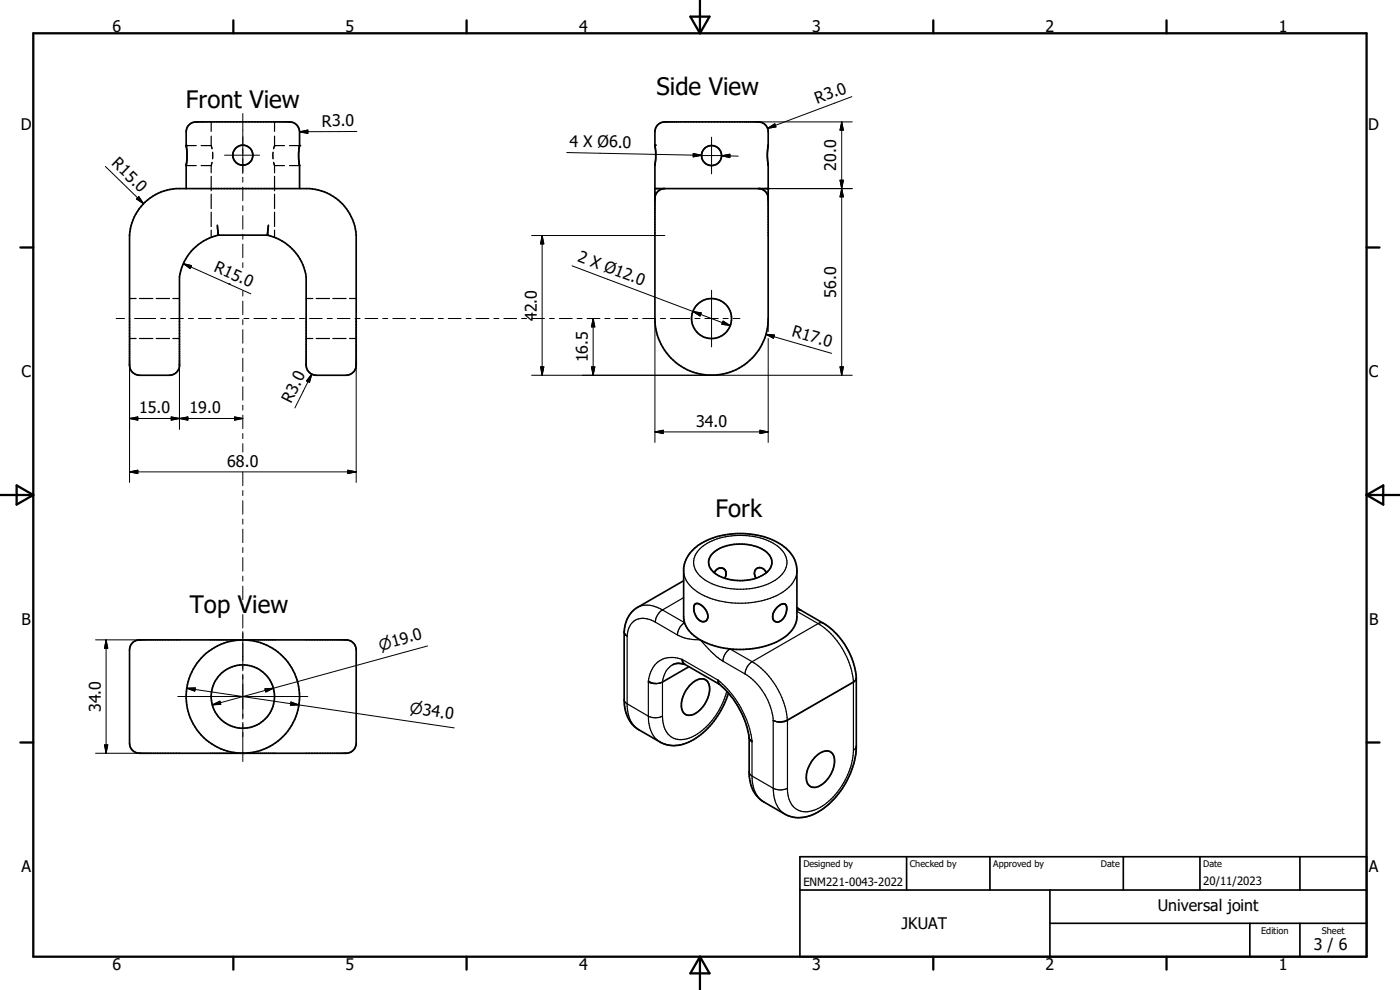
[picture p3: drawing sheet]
<svg xmlns="http://www.w3.org/2000/svg" width="297mm" height="210mm" viewBox="0 0 297 210" stroke-linecap="round" stroke-linejoin="round" font-family="sans-serif">
<g fill="none" stroke="#000" stroke-width=".36">
<path d="M39.5 30.9v-2.9a2.13 2.13 0 0 1 2.1-2.1h19.8a2.13 2.13 0 0 1 2.2 2.1l-.1 3-.2 1.6 .2 2.4 .1 5M39.5 30.9l.2 1.5-.2 7.6M39.5 35v.1M63.6 30.9h-.1M139.6 26.5l.6-.5 .8-.1h19.9a2.11 2.11 0 0 1 2.1 1.8v3.2l-.2 1.6 .2 2.5v32.6a12 12 0 0 1-12 12 12 12 0 0 1-12.1-12v-32.6l.2-1.5-.2-5.5 .2-.8zM30.4 43.3a10.8 10.8 0 0 1 7-3.3h28.2a10.6 10.6 0 0 1 10 9.8v27.7a2.17 2.17 0 0 1-2.2 2.1h-6.3a2.17 2.17 0 0 1-2.2-2.1v-18.8a10.6 10.6 0 0 0-8.2-8.8h-10.4a10.6 10.6 0 0 0-8.2 8.8v19.1a2.17 2.17 0 0 1-2.1 1.8h-6.4a2.13 2.13 0 0 1-2.1-2.1v-27.7a10.8 10.8 0 0 1 2.9-6.5zM46.1 47.8l.2 2.1M56.9 47.8l-.2 2.1M138.9 40h24.1M140.8 40a2.11 2.11 0 0 0-1.9 2.1M161.1 40a2.15 2.15 0 0 1 1.9 1.8M146.8 116.9a13.7 13.7 0 0 1 9.7-3.7 14 14 0 0 1 11.1 4 6 6 0 0 1 1.5 3.8v9.8a5.8 5.8 0 0 1-3.3 4.8 18.3 18.3 0 0 1-18.1-.4 5.7 5.7 0 0 1-2.7-4.1v-10.5a6.2 6.2 0 0 1 1.8-3.7z"/>
<path d="M151.2 117.4a9.8 9.8 0 0 1 10.1-1.1 3.2 3.2 0 0 1 2.3 3.9 5.9 5.9 0 0 1-5 2.9 8.8 8.8 0 0 1-7.6-2.1 2.46 2.46 0 0 1 .2-3.6zM28.1 136.4l.7-.5 .8-.2h43.8a2.17 2.17 0 0 1 2.2 2.2v19.8a2.17 2.17 0 0 1-2.2 2.1h-43.8a2.13 2.13 0 0 1-2.1-2.1v-19.8l.1-.8zM144.7 139.9l.4 .9 7.6 4.4M145 123.2l-9.8 5.7a6.2 6.2 0 0 0-2.8 5.2v14.3a7.1 7.1 0 0 0 3.1 6.4l4.5 2.6a6.9 6.9 0 0 0 7.2-.5 17.6 17.6 0 0 0 7.3-9.9M147.4 128.2a1.27 1.27 0 0 1 1.8 .5l.2 .3a1.83 1.83 0 0 1 .2 2.8 2.29 2.29 0 0 1-2.4-2.2v-.9zM151.5 121.5a1.3 1.3 0 0 1 1.2-1 1.3 1.3 0 0 1 1.3 .8v.7l-.3 .7M162.6 121.5a1.32 1.32 0 0 0-1.1-1.1 1.32 1.32 0 0 0-1.4 .7l-.1 .6 .4 1M164.8 128.9l.6-.5a.87 .87 0 0 1 1.1-.2 .87 .87 0 0 1 .4 1.1 2.7 2.7 0 0 1-2.1 2.7 1.52 1.52 0 0 1-.4-2.6zM169.1 128.9l5.5 3.3a13.4 13.4 0 0 1 3.8 3.4 15.4 15.4 0 0 1 3.3 8.2v14.8l-.3 2.3a17.1 17.1 0 0 1-1.8 4.8l-2 3.1a14.1 14.1 0 0 1-4.4 3.6 7 7 0 0 1-6.7 .3l-4.5-2.6a6.8 6.8 0 0 1-3.1-5.9v-7.7a19.1 19.1 0 0 0-6.4-11.6l-.1-.6M145.3 141l-1.6-.3-1 .3M146.2 141.4l-5.7 3.3M146.5 145.3a2.7 2.7 0 0 1 3.2-1 2.81 2.81 0 0 1 .7 3.1 5.5 5.5 0 0 1-4.2 4.3 1.7 1.7 0 0 1-1.6-1.8 6.5 6.5 0 0 1 1.9-4.6z"/>
<path d="M173 160.6a2.79 2.79 0 0 1 3.3-1.1 3.3 3.3 0 0 1 .3 4 5.3 5.3 0 0 1-3.9 3.5 1.89 1.89 0 0 1-1.6-2.5 6.8 6.8 0 0 1 1.9-3.9zM169.7 188.8h120.2M169.7 181.7h120.2v21.3h-120.2zM192.3 181.7v7.1M210 181.7v7.1M222.7 195.9h67.2M222.7 188.8v14.2M238.3 181.7v7.1M254.6 181.7v7.1M265.2 195.9v7.1M275.8 181.7v7.1M275.8 195.9v7.1"/>
<circle cx="51.5" cy="32.9" r="2.13"/>
<circle cx="151" cy="33" r="2.12"/>
<circle cx="151" cy="67.6" r="4.2"/>
<circle cx="51.5" cy="147.8" r="12"/>
<circle cx="51.5" cy="147.8" r="6.7"/>
</g>
<g fill="#000">
<circle cx="39.5" cy="30.9" r=".18"/>
<circle cx="41.6" cy="25.9" r=".18"/>
<circle cx="63.6" cy="30.9" r=".18"/>
<circle cx="138.9" cy="30.8" r=".18"/>
<circle cx="46.3" cy="49.9" r=".18"/>
<circle cx="56.7" cy="49.9" r=".18"/>
<circle cx="163" cy="40" r=".18"/>
</g>
<g fill="none" stroke="#000" stroke-width=".25">
<path d="M39.5 35.1h2.1M39.5 30.9h2.1M42.7 35.1h2.1v1.6M42.7 30.9h2.1M44.8 28.9v2l.2 .7M44.8 25.9v2M44.8 37.4v3.1M45 34.4l-.2 .7M45.1 32.3v1.4M57.9 32.3v1.4M58 34.4l.2 .6v1.7M58.2 35.1h2.2"/>
<path d="M58.2 30.9h.1M58.2 25.9v2M58.2 28.9v2.1l-.2 .6M58.2 37.4v3.1M58.2 30.9h2.2M61.4 35.1h2.2M61.4 30.9h2.2M44.8 41.2v3M44.8 45v3.1M44.8 48.8v1.5M58.2 41.2v3M58.2 45v3.1"/>
<path d="M58.2 48.8v1.5M27.5 71.8h1.4M27.5 63.3h1.4M29.6 71.8h2.8M29.6 63.3h2.8M33.1 71.8h2.9M33.1 63.3h2.9M36.7 71.8h1.4M36.7 63.3h1.4M64.9 71.8h1.5M64.9 63.3h1.5M67.1 71.8h2.8"/>
<path d="M67.1 63.3h2.8M70.6 71.8h2.8M70.6 63.3h2.8M74.1 71.8h1.5M74.1 63.3h1.5M148.5 116.4a12.8 12.8 0 0 1 9.8-2.8 10.9 10.9 0 0 1 7.9 3.5 3.9 3.9 0 0 1-1.3 5.7 14.8 14.8 0 0 1-15.7 0 3.9 3.9 0 0 1-.7-6.4zM132.4 134.1l.2 .4 .4 .4M132.4 133.9l.3 .8M133 134.9v15a5.8 5.8 0 0 0 2.5 4.9M135.2 128.9a5.3 5.3 0 0 1 5.3 .5M139 132l4.7 2.7M139 132a3.7 3.7 0 0 0-5.2 .5l-.5 1.1-.3 1.3"/>
<path d="M140.5 129.4l4.7 2.7a3.3 3.3 0 0 0-1.5 2.6M140.5 129.4a3.3 3.3 0 0 0-1.5 2.6M143.7 134.7l1 .4a10.5 10.5 0 0 0 3.8 .6l2.4 2.6 2.5 2M145 126.8l-4.5 2.6M145 121a6.2 6.2 0 0 0 3.9 5.1 18.6 18.6 0 0 0 17.2-.5 5.7 5.7 0 0 0 3-4.6M169.1 129.5h.8M169.1 129.7l4.5 2.6M173.6 132.3a16.7 16.7 0 0 1 7.5 12.3M173.6 132.3l-14 8.1M174.6 132.2l-.5-.1-.5 .2M132.4 148.4l.5 .8 4.6 2.7M137.5 144.7a3.5 3.5 0 0 0 2.8 .1"/>
<path d="M137.5 151.9a3.3 3.3 0 0 0 3 0M137.5 151.9a6.2 6.2 0 0 0 2.5 5.5M137.6 144.4a5 5 0 0 1 5.2-4.9l1.9 .4 7.7 4.4a20.7 20.7 0 0 1 7.1 12.8M137.6 144.4a2.95 2.95 0 0 0 2.7 .4M137.6 144.4l-.1 7.5M140.5 144.7l-.2 .1M140.5 144.7v7.2M142.7 141a4.6 4.6 0 0 0-2.2 3.7M153.4 140.3a3.3 3.3 0 0 1 1.5-2.6l4.7 2.7M153.4 140.3l4.7 2.7M154.2 146.6a14.4 14.4 0 0 1-8 10 3.9 3.9 0 0 1-5.6-3.7l-.1-1M158.1 143a13.2 13.2 0 0 1 5.9 9.8"/>
<path d="M159.5 157.1l-.5-.4-.1-.2 .2 .5 .4 .4M159.5 157.1v7.5M159.6 140.4a16.6 16.6 0 0 1 7.4 12.3M159.6 140.4a3.3 3.3 0 0 0-1.5 2.6M164 152.8l.3 .1M164 152.8v14.4M167 152.7l.1 .1M167 152.7l-.4 .2a3.6 3.6 0 0 1-2.3 0M167.1 152.8a3.3 3.3 0 0 1-2.8 .1M167.1 152.8v14.9a4.1 4.1 0 0 0 3.4 4.5 8.3 8.3 0 0 0 6.2-3.1 15.8 15.8 0 0 0 4.4-10M181.1 144.6v14.5M181.1 144.6l-14.1 8.1"/>
<path d="M181.6 144.1l-.5 .5M181.7 143.8l-.2 .6-.4 .4-14 8M181.7 143.9l-.1 .1M181.7 158.3l-.2 .4-.4 .4M158.9 163.8l.2 .4 .4 .4M159.5 164.6a6.1 6.1 0 0 0 2.5 5.5M159.5 164.6l4.5 2.6M164 167.2a3.3 3.3 0 0 0 3.1 0M164 167.2a6.1 6.1 0 0 0 2.5 5.5"/>
</g>
<g fill="none" stroke="#000" stroke-width=".48">
<path d="M7.1 7.1h282.8v195.9h-282.8zM49.5 4.3v2.8M99 4.3v2.8M146.5 3.5h4l-2 3.6zM148.5 0v7.1M198 4.3v2.8M247.5 4.3v2.8M4.3 52.5h2.8M289.9 52.5h2.8M0 105h7.1M3.5 103l3.6 2-3.6 2zM289.9 105h7.1"/>
<path d="M289.9 105l3.6-2v4zM4.3 157.5h2.8M289.9 157.5h2.8M49.5 203v2.7M99 203v2.7M148.5 203v7M148.5 203l2 3.5h-4zM198 203v2.7M247.5 203v2.7"/>
</g>
<g fill="none" stroke="#000" stroke-width=".21">
<path d="M22.4 35.3l8.1 7.9M47.6 32.9h7.5M51.5 24.1v12.7M51.5 37.6v1.1M51.5 39.7v2.9M63.6 28l1.7-.4v.7zM75.7 27.9l-12.1 .1M120.2 32.4l28.6 .5M147.1 32.9h1.7M147.1 32.6l1.7 .3-1.7 .4zM147.1 33h7.7M151 29.1v7.8"/>
<path d="M153.1 33l3.5 .1M153.1 33l1.7-.3v.7zM160.9 25.9h19.9M162.8 27.2l1.6-.9 .2 .6zM178.2 38.2h.7l-.7 3.6h.7zM178.6 25.9v53.7M178.6 25.9l.3 1.7h-.7zM180.7 20.5l-17.9 6.7M29.4 41.7l1.1 1.5-1.5-1zM38.9 55.9l9.7 4.4M38.9 55.9l1.7 .4-.2 .7zM51.5 43.6v1.1"/>
<path d="M51.5 45.7v2.9M51.5 49.7v1.1M51.5 51.8v2.9M51.5 55.7v1.1M112.8 50h28.2M115 50v29.6M115 50l.4 1.7h-.7zM121.4 56.4l25.6 9.7M160.9 40h19.9M24.6 67.6h1.8M27.5 67.6v34.7M28.6 67.6h4.4"/>
<path d="M34.1 67.6h1M36.2 67.6h2.7M38.1 77.5v13.5M40 67.6h1M42.1 67.6h2.7M45.8 67.6h1.1M48 67.6h2.7M48.6 60.3h.1M48.6 60.3l4.6 2M51.5 61.8v1M51.5 63.9v2.9M51.5 67.8v1.1"/>
<path d="M51.5 69.9v2.9M51.5 73.9v1M51.5 76v2.8M51.5 79.9v1.1M51.7 67.6h1.1M53.9 67.6h2.7M57.6 67.6h1.1M59.8 67.6h2.7M63.5 67.6h1.1M65.7 67.6h2.7M66.1 79.4l-3.5 7.1M66.1 79.4l-.4 1.7-.7-.3z"/>
<path d="M69.4 67.6h1.1M71.6 67.6h2.6M75.3 67.6h1.1M75.6 67.6v34.7M77.4 67.6h2.7M81.2 67.6h1.1M83.3 67.6h2.7M87.1 67.6h1.1M89.2 67.6h2.7M93 67.6h1.1M95.1 67.6h2.7M98.9 67.6h1.1"/>
<path d="M101 67.6h2.7M104.8 67.6h1M106.9 67.6h2.7M110.7 67.6h1M112.8 79.6h68M112.8 67.6h2.7M114.7 77.8h.7l-.4 1.8zM116.6 67.6h1M118.7 67.6h2.7M122.4 67.6h1.1M124.6 67.6h2.7M125.5 77.8h.7l-.4 1.8z"/>
<path d="M125.8 67.6v12M125.8 67.6l.4 1.7h-.7zM128.3 67.6h1.1M130.5 67.6h2.7M134.2 67.6h1.1M136.4 67.6h2.6M138.9 67.6v26.3M140.1 67.6h1.1M142.2 67.6h4.2M147 66.1l7.9 3M147 66.1l1.8 .3-.3 .6zM147.4 67.6h1.1"/>
<path d="M149.5 67.6h2.9M151 61.6v12M153.4 68.1l1.5 1-1.8-.3zM153.4 67.6h1.1M155.6 67.6h1.4M162.5 70.9l13.9 4.1M162.5 70.9l1.8 .2-.2 .7zM163 67.6v2.7M163 71.8v22.1M178.2 77.8h.7l-.3 1.8zM27.5 88.8l1.7-.4v.7zM27.5 88.8h24"/>
<path d="M36.3 88.4l1.8 .4-1.8 .3zM38.1 88.8l1.8-.4v.7zM49.8 88.4l1.7 .4-1.7 .3zM51.5 82v2.9M51.5 86v1M51.5 88.1v2.8M51.5 92v1M51.5 94.1v1.8M73.8 99.8l1.8 .3-1.8 .4zM138.9 91.6h24.1M138.9 91.6l1.8-.3v.7zM161.2 91.3l1.8 .3-1.8 .4z"/>
<path d="M27.5 100.1h48.1M27.5 100.1l1.7-.3v.7zM51.5 100.2v2.8M51.5 104.1v1M51.5 106.2v2.9M51.5 110.1v1.1M51.5 112.2v2.9M51.5 116.2v1M51.5 118.3v2.9M20.3 135.7h9.3M22.5 135.7v24.1M22.5 135.7l.4 1.8h-.7z"/>
<path d="M51.5 122.2v1.1M51.5 124.3v2.9M51.5 128.2v1.1M51.5 130.4v2.8M51.5 134v8.3M90.7 137l-32.7 9M20.3 159.8h9.3M22.2 158h.7l-.4 1.8zM37.7 147.8h27.6M39.6 146l23.8 3.5M39.6 146l1.8-.1-.1 .7zM45 149.5l1.7-.8 .1 .7z"/>
<path d="M51.5 143v9.5M51.5 153.2v8.3M56.2 146.1l1.8-.1-1.6 .8zM58 146l-13 3.5M61.7 148.9l1.7 .6-1.8 .1zM63.4 149.5l33 4.9"/>
</g>
<g fill="#000" stroke="#000" stroke-width=".21">
<path d="M63.6 28l1.7-.4v.7zM147.1 32.6l1.7 .3-1.7 .4zM153.1 33l1.7-.3v.7zM162.8 27.2l1.6-.9 .2 .6zM178.2 38.2h.7l-.3 1.8zM178.6 25.9l.3 1.7h-.7zM29.4 41.7l1.1 1.5-1.5-1zM38.9 55.9l1.7 .4-.2 .7zM115 50l.4 1.7h-.7zM178.6 40l.3 1.8h-.7zM114.7 77.8h.7l-.4 1.8zM125.5 77.8h.7l-.4 1.8z"/>
<path d="M125.8 67.6l.4 1.7h-.7zM147 66.1l1.8 .3-.3 .6zM153.4 68.1l1.5 1-1.8-.3zM162.5 70.9l1.8 .2-.2 .7zM178.2 77.8h.7l-.3 1.8zM27.5 100.1l1.7-.3v.7zM27.5 88.8l1.7-.4v.7zM36.3 88.4l1.8 .4-1.8 .3zM38.1 88.8l1.8-.4v.7zM49.8 88.4l1.7 .4-1.7 .3zM66.1 79.4l-.4 1.7-.7-.3zM138.9 91.6l1.8-.3v.7z"/>
<path d="M161.2 91.3l1.8 .3-1.8 .4zM73.8 99.8l1.8 .3-1.8 .4zM22.5 135.7l.4 1.8h-.7zM22.2 158h.7l-.4 1.8zM39.6 146l1.8-.1-.1 .7zM45 149.5l1.7-.8 .1 .7zM56.2 146.1l1.8-.1-1.6 .8zM61.7 148.9l1.7 .6-1.8 .1z"/>
</g>
<g font-size="5.1">
<text x="39.5" y="22.9">Front View</text>
<text x="139.3" y="20.2">Side View</text>
<text x="151.8" y="109.7">Fork</text>
<text x="40.3" y="130">Top View</text>
</g>
<g font-size="3.4">
<text x="23.8" y="6.8">6</text>
<text x="73.3" y="6.8">5</text>
<text x="122.9" y="6.8">4</text>
<text x="172.3" y="6.8">3</text>
<text x="221.8" y="6.8">2</text>
<text x="271.3" y="6.8">1</text>
<text x="173.4" y="22.1" transform="rotate(-21 173.4 22.1)">R3.0</text>
<text x="4.4" y="27.5">D</text>
<text x="68.3" y="26.8">R3.0</text>
<text x="290.3" y="27.5">D</text>
<text x="23.5" y="34.9" transform="rotate(44 23.5 34.9)">R15.0</text>
<text x="120.8" y="31.1" transform="rotate(1 120.8 31.1)">4 X Ø6.0</text>
<text x="177.4" y="36.2" transform="rotate(-90 177.4 36.2)">20.0</text>
<text x="45.3" y="57.5" transform="rotate(24 45.3 57.5)">R15.0</text>
<text x="122.3" y="55.4" transform="rotate(21 122.3 55.4)">2 X Ø12.0</text>
<text x="177.4" y="63.1" transform="rotate(-90 177.4 63.1)">56.0</text>
<text x="113.9" y="68.1" transform="rotate(-90 113.9 68.1)">42.0</text>
<text x="167.9" y="71.3" transform="rotate(16 167.9 71.3)">R17.0</text>
<text x="124.7" y="76.9" transform="rotate(-90 124.7 76.9)">16.5</text>
<text x="4.5" y="80">C</text>
<text x="290.4" y="80">C</text>
<text x="29.5" y="87.7">15.0</text>
<text x="40.2" y="87.7">19.0</text>
<text x="61.8" y="85.6" transform="rotate(-64 61.8 85.6)">R3.0</text>
<text x="147.7" y="90.5">34.0</text>
<text x="48.2" y="99">68.0</text>
<text x="4.5" y="132.5">B</text>
<text x="290.4" y="132.5">B</text>
<text x="21.4" y="151" transform="rotate(-90 21.4 151)">34.0</text>
<text x="4.5" y="185">A</text>
<text x="290.4" y="185">A</text>
<text x="191.3" y="197.1">JKUAT</text>
<text x="245.6" y="193.3">Universal joint</text>
<text x="278.7" y="201.5">3 / 6</text>
<text x="23.8" y="205.7">6</text>
<text x="73.3" y="205.7">5</text>
<text x="122.9" y="205.7">4</text>
<text x="172.3" y="205.7">3</text>
<text x="221.8" y="205.7">2</text>
<text x="271.3" y="205.7">1</text>
</g>
<g font-size="3.2">
<text x="80.7" y="138" transform="rotate(-15 80.7 138)">n19.0</text>
<text x="86.8" y="151.3" transform="rotate(8 86.8 151.3)">n34.0</text>
</g>
<g font-size="2.4">
<text x="170.4" y="188">ENM221-0043-2022</text>
<text x="255.3" y="187.7">20/11/2023</text>
</g>
<g font-size="1.9">
<text x="170.4" y="183.9">Designed by</text>
<text x="193" y="183.9">Checked by</text>
<text x="210.7" y="183.9">Approved by</text>
<text x="233.6" y="183.9">Date</text>
<text x="255.3" y="183.9">Date</text>
<text x="267.5" y="198">Edition</text>
<text x="280.4" y="198">Sheet</text>
</g>
</svg>
